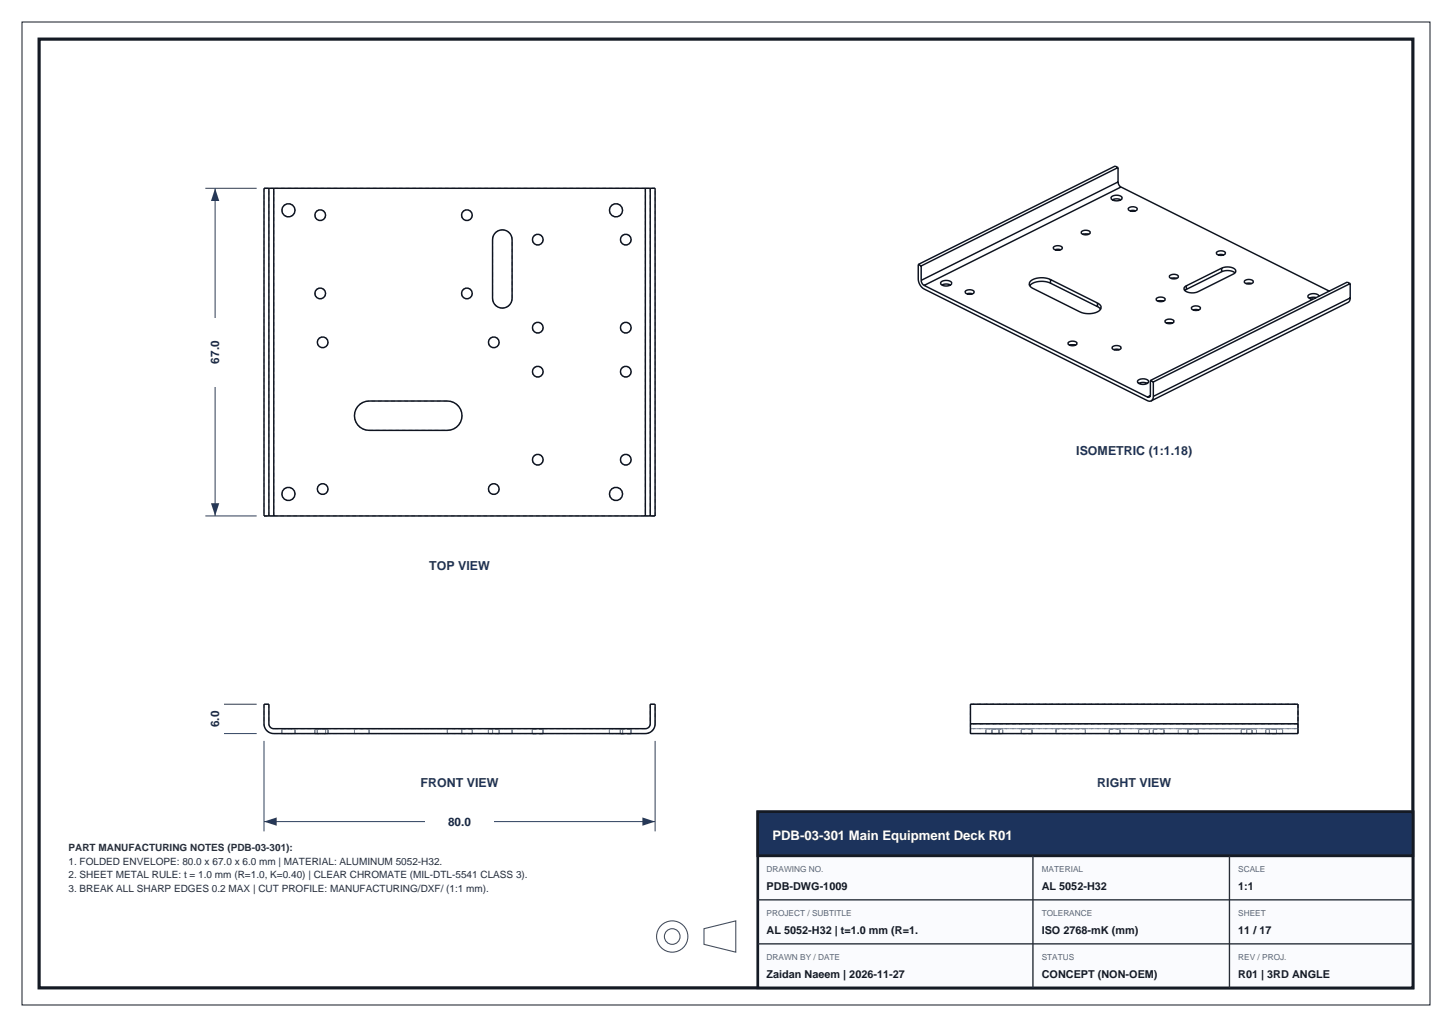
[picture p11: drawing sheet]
<svg xmlns="http://www.w3.org/2000/svg" width="297mm" height="210mm" viewBox="0 0 297 210" stroke-linecap="round" stroke-linejoin="round" font-family="sans-serif">
<path d="M8 8h281v194h-281z" fill="none" stroke="#141a24" stroke-width=".65" stroke-linecap="butt"/>
<path d="M4.5 4.5h288v201h-288z" fill="none" stroke="#141a24" stroke-width=".2"/>
<path d="M155 166h134v36h-134z" fill-rule="evenodd" fill="#fafbfe" stroke="#141a24" stroke-width=".55"/>
<path d="M155 166h134v9h-134z" fill-rule="evenodd" fill="#1c335c" stroke="#141a24" stroke-width=".55"/>
<path d="M211.3 175v27M251.5 175v27M155 193h134M155 184h134" fill="none" stroke="#262e38" stroke-width=".28"/>
<g fill="none" stroke="#404d5c" stroke-width=".22">
<path d="M144 189.9l6.5-1.6v6.4l-6.5-1.6z"/>
<circle cx="137.5" cy="191.5" r="3.2"/>
<circle cx="137.5" cy="191.5" r="1.6"/>
</g>
<g fill="none" stroke="#7a8594" stroke-width=".2" stroke-dasharray=".8 .6" stroke-linecap="butt">
<path d="M54 38.5v67M54 38.5h2M55 38.5h-1M132 38.5h2M132 38.5h-76M132 38.5v67M133 38.5v67M134 38.5h-1M57.6 43a1.35 1.35 0 0 0 1.9 1.3 1.35 1.35 0 0 0 .5-2.2 1.35 1.35 0 0 0-2.2 .3l-.2 .6M64.4 44a1.1 1.1 0 0 0 1.5 1 1.1 1.1 0 0 0 .4-1.7 1.1 1.1 0 0 0-1.8 .2l-.1 .5M64.4 60a1.1 1.1 0 0 0 1.5 1 1.1 1.1 0 0 0 .4-1.7 1.1 1.1 0 0 0-1.8 .2l-.1 .5M94.4 60a1.1 1.1 0 0 0 1.5 1 1.1 1.1 0 0 0 .4-1.7 1.1 1.1 0 0 0-1.8 .2l-.1 .5"/>
<path d="M94.4 44a1.1 1.1 0 0 0 1.5 1 1.1 1.1 0 0 0 .4-1.7 1.1 1.1 0 0 0-1.8 .2l-.1 .5M100.8 49v12M104.7 49a2 2 0 0 0-1.9-2 2 2 0 0 0-2 2M108.9 49a1.1 1.1 0 0 0 1.5 1 1.1 1.1 0 0 0 .4-1.7 1.1 1.1 0 0 0-1.8 .2l-.1 .5M124.7 43a1.35 1.35 0 0 0 1.8 1.3 1.35 1.35 0 0 0 .5-2.2 1.35 1.35 0 0 0-2.2 .3l-.1 .6M126.9 49a1.1 1.1 0 0 0 1.5 1 1.1 1.1 0 0 0 .4-1.7 1.1 1.1 0 0 0-1.8 .2l-.1 .5M64.9 70a1.1 1.1 0 0 0 1.5 1 1.1 1.1 0 0 0 .4-1.7 1.1 1.1 0 0 0-1.8 .2l-.1 .5M99.9 70a1.1 1.1 0 0 0 1.5 1 1.1 1.1 0 0 0 .4-1.7 1.1 1.1 0 0 0-1.8 .2l-.1 .5M100.8 61a2 2 0 0 0 2 2 2 2 0 0 0 1.9-2M104.7 61v-12M108.9 67a1.1 1.1 0 0 0 1.5 1 1.1 1.1 0 0 0 .4-1.7 1.1 1.1 0 0 0-1.8 .2l-.1 .5M108.9 76a1.1 1.1 0 0 0 1.5 1 1.1 1.1 0 0 0 .4-1.7 1.1 1.1 0 0 0-1.8 .2l-.1 .5"/>
<path d="M126.9 67a1.1 1.1 0 0 0 1.5 1 1.1 1.1 0 0 0 .4-1.7 1.1 1.1 0 0 0-1.8 .2l-.1 .5M126.9 76a1.1 1.1 0 0 0 1.5 1 1.1 1.1 0 0 0 .4-1.7 1.1 1.1 0 0 0-1.8 .2l-.1 .5M75.5 82a3 3 0 0 0-3 3 3 3 0 0 0 3 3M75.5 88h16M91.5 82h-16M91.5 88a3 3 0 0 0 3-3 3 3 0 0 0-3-3M108.9 94a1.1 1.1 0 0 0 1.5 1 1.1 1.1 0 0 0 .4-1.7 1.1 1.1 0 0 0-1.8 .2l-.1 .5M126.9 94a1.1 1.1 0 0 0 1.5 1 1.1 1.1 0 0 0 .4-1.7 1.1 1.1 0 0 0-1.8 .2l-.1 .5M54 105.5h1M55 105.5v-67M56 105.5h-2M56 105.5h76"/>
<path d="M56 105.5v-67M57.6 101a1.35 1.35 0 0 0 1.9 1.3 1.35 1.35 0 0 0 .5-2.2 1.35 1.35 0 0 0-2.2 .3l-.2 .6M64.9 100a1.1 1.1 0 0 0 1.5 1 1.1 1.1 0 0 0 .4-1.7 1.1 1.1 0 0 0-1.8 .2l-.1 .5M99.9 100a1.1 1.1 0 0 0 1.5 1 1.1 1.1 0 0 0 .4-1.7 1.1 1.1 0 0 0-1.8 .2l-.1 .5M124.7 101a1.35 1.35 0 0 0 1.8 1.3 1.35 1.35 0 0 0 .5-2.2 1.35 1.35 0 0 0-2.2 .3l-.1 .6M133 105.5h1M134 105.5v-67M134 105.5h-2M54 148a2 2 0 0 0 2 2M54 144v4M55 144v4M55 148l.3 .7 .7 .3"/>
<path d="M55 144h-1M57.6 150v-1M57.6 149h2.8M57.6 150h2.8M60.4 149h-2.8M60.4 150h-2.8M60.4 150v-1M64.4 150v-1M64.4 149h2.2M64.4 150h2.2M64.9 150v-1M64.9 149h2.2"/>
<path d="M64.9 150h2.2M66.6 149h-2.2M66.6 150h-2.2M66.6 150v-1M67.1 149h-2.2M67.1 150h-2.2M67.1 150v-1M72.5 149h3M72.5 150h3M72.5 150v-1M75.5 149h16M75.5 149h-3"/>
<path d="M75.5 150h-3M75.5 150h16M75.5 150v-1M91.5 150h-16M91.5 149h-16M91.5 149h3M91.5 150h3M91.5 150v-1M91.5 149v1M94.4 150v-1M94.4 149h2.2M94.4 150h2.2"/>
<path d="M94.5 149h-3M94.5 150h-3M94.5 150v-1M96.6 149h-2.2M96.6 150h-2.2M96.6 150v-1M99.9 150v-1M99.9 149h2.2M99.9 150h2.2M100.8 150v-1M100.8 149h3.9M100.8 149v1"/>
<path d="M100.8 150h3.9M102.1 149h-2.2M102.1 150h-2.2M102.1 150v-1M104.7 150v-1M104.7 150h-3.9M104.7 149h-3.9M108.9 150v-1M108.9 149h2.2M108.9 150h2.2M111.1 149h-2.2M111.1 150h-2.2"/>
<path d="M111.1 150v-1M124.7 150v-1M124.7 149h2.6M124.7 150h2.6M126.9 150v-1M126.9 149h2.2M126.9 150h2.2M127.3 149h-2.6M127.3 150h-2.6M127.3 150v-1M129.1 149h-2.2M129.1 150h-2.2"/>
<path d="M129.1 150v-1M132 150a2 2 0 0 0 2-2M132 150h-76M132 149h-76M133 144v4M133 144h1M133 148l-.3 .7-.7 .3M134 148v-4M198.5 144v4M198.5 144h67M198.5 148v1M198.5 150v-1"/>
<path d="M198.5 149h67M198.5 150h67M198.5 150v-2M198.5 148v-4M198.5 149v1M198.5 148h67M201.7 149h1.3M201.7 150h2.6M201.7 150v-1M202.9 149h1.1M202.9 150h2.2M202.9 150v-1"/>
<path d="M203 149h1.3M203 150h-1.3M204 149h1.1M204 150h-1.1M204.3 149h-2.6M204.3 150h-1.3M204.3 150v-1M205.1 149h-2.2M205.1 150h-1.1M205.1 150v-1M208.9 149h1.1M208.9 150h2.2"/>
<path d="M208.9 150v-1M210 149h1.1M210 150h-1.1M211.1 149h-2.2M211.1 150h-1.1M211.1 150v-1M216 150v-1M216 149h6M216 149v1M216 150h6M222 150v-1M222 150h-6"/>
<path d="M222 149h-6M226.9 149h1.1M226.9 150h2.2M226.9 150v-1M228 149h1.1M228 150h-1.1M229.1 149h-2.2M229.1 150h-1.1M229.1 150v-1M232.9 149h1.1M232.9 150h2.2M232.9 150v-1"/>
<path d="M234 149h1.1M234 150h-1.1M235.1 149h-2.2M235.1 150h-1.1M235.1 150v-1M235.9 149h1.1M235.9 150h2.2M235.9 150v-1M237 149h1.1M237 150h-1.1M238.1 149h-2.2M238.1 150h-1.1"/>
<path d="M238.1 150v-1M241 149h2M241 150h2M241 150v-1M242.9 149h1.1M242.9 150h2.2M242.9 150v-1M243 150h12M243 149h12M243 149h-2M243 150h-2M243 150v-1"/>
<path d="M243 149v1M244 149h1.1M244 150h-1.1M245.1 149h-2.2M245.1 150h-1.1M245.1 150v-1M253.9 149h1.1M253.9 150h2.2M253.9 150v-1M255 149h1.1M255 150h-1.1M255 149h-12"/>
<path d="M255 149h2M255 150h2M255 150h-12M255 150v-1M256.1 149h-2.2M256.1 150h-1.1M256.1 150v-1M257 149h-2M257 150h-2M257 150v-1M258.9 149h1.1M258.9 150h2.2"/>
<path d="M258.9 150v-1M259.6 149h1.4M259.6 150h2.8M259.6 150v-1M260 149h1.1M260 150h-1.1M261 149h1.4M261 150h-1.4M261.1 149h-2.2M261.1 150h-1.1M261.1 150v-1M262.4 149h-2.8"/>
<path d="M262.4 150h-1.4M262.4 150v-1M265.5 144v4M265.5 149v1M265.5 148v1M265.5 148v2M265.5 144h-67M265.5 150v-1M265.5 149h-67M265.5 148h-67"/>
</g>
<g fill="none" stroke="#0f141f" stroke-width=".3">
<path d="M55 38.5h1M55 38.5v67M55 38.5h-1v67h1M56 38.5h76M56 38.5v67M132 38.5h1M132 38.5v67M133 38.5v67M133 38.5h1v67h-1M228.7 37.2l.2 .6 .4 .4M228.7 34.3v2.9M228.7 34.3l-40.3 20.1"/>
<path d="M228.7 34.3l-.6-.3-40.3 20.1M228.7 37.2l-40.3 20.1M229.3 38.2l42.6 21.3M229.3 38.2l-40.3 20.2M101.2 47.8a2 2 0 0 1 2.2-.7 2 2 0 0 1 1.3 1.9v12a2 2 0 0 1-1.9 2 2 2 0 0 1-2-2v-12zM187.8 54.1l.1 3.3 .4 1 .6 .6 45.8 22.9 .8 .1M187.8 54.1l.6 .3M188.4 57.3l.2 .6 .4 .5M188.4 54.4v2.9M189 58.4l45.7 22.8M192.5 57.7a1.59 1.59 0 0 1 2.2 .2 1.4 1.4 0 0 1-2.3 0zM192.7 58.3a2 2 0 0 1 1.7 0"/>
<path d="M197.5 59.5a1.3 1.3 0 0 1 1.8 .2 1.11 1.11 0 0 1-1.9 0zM214.9 57.2a3.9 3.9 0 0 0-4.3 .5v.6l.5 .6 9.8 4.9a3.9 3.9 0 0 0 4.2-.6v-.7l-.6-.5M214.9 57.9a3.9 3.9 0 0 0-4.3 .5M214.9 57.9l9.6 4.8M214.9 57.2l9.6 4.8M214.9 57.2v.7M215.5 50.5a1.3 1.3 0 0 1 1.8 .2 1.11 1.11 0 0 1-1.9-.1zM215.8 51.1h1.1M221.2 47.4a1.3 1.3 0 0 1 1.8 .2 1.11 1.11 0 0 1-1.8-.1zM221.5 47.9h1.2M227.4 40.2a1.59 1.59 0 0 1 2.1 .3 1.4 1.4 0 0 1-2.3 0zM227.5 40.9l.1-.1a2 2 0 0 1 1.7 .1"/>
<path d="M230.9 42.5a1.3 1.3 0 0 1 1.7 .2 1.11 1.11 0 0 1-1.8 0zM231.1 43.1h1.2M239.3 56.4a1.3 1.3 0 0 1 1.7 .2 1.11 1.11 0 0 1-1.8-.1zM239.5 56.9h1.2M242.7 59.2l-.4 .2M242.7 58.4v.8M248.9 51.6a1.3 1.3 0 0 1 1.8 .2 1.11 1.11 0 0 1-1.9-.1zM249.2 52.1h1.1M249.9 54.8l.9-.2a1.84 1.84 0 0 1 2 .8l-.1 .4-.4 .2-7.2 3.6-.9 .3a1.84 1.84 0 0 1-2-.9l.1-.3 .4-.3M249.9 55.6l1.4-.3 .8 .2 .5 .3M249.9 55.6l-7.2 3.6M249.9 54.8l-7.2 3.6"/>
<path d="M249.9 54.8v.8M254.6 57.4a1.3 1.3 0 0 1 1.8 .2 1.11 1.11 0 0 1-1.9-.1zM254.9 58h1.1M276.2 58l-.6-.3-40.3 20.1M276.2 58v2.9M276.2 58l-40.3 20.1M197.8 60.1h1.1M218.5 70a1.3 1.3 0 0 1 1.8 .2 1.11 1.11 0 0 1-1.8 0zM218.8 70.6h1.2M224.5 62.7l.6 .5M224.5 62v.7M227.5 70.9a1.3 1.3 0 0 1 1.8 .2 1.11 1.11 0 0 1-1.8 0z"/>
<path d="M227.8 71.5h1.2M232.8 77.8a1.59 1.59 0 0 1 2.2 .2 1.4 1.4 0 0 1-2.3 0zM232.9 78.4h.1a2 2 0 0 1 1.7 0M235.3 77.8v3.1l-.2 .3h-.4M235.3 77.8l.6 .3M235.9 78.1v3M236.6 61a1.3 1.3 0 0 1 1.7 .2 1.11 1.11 0 0 1-1.8 0zM236.8 61.6h1.2M238.4 65.5a1.3 1.3 0 0 1 1.7 .2 1.11 1.11 0 0 1-1.8 0zM238.6 66.1h1.2M243.8 62.8a1.3 1.3 0 0 1 1.8 .2 1.11 1.11 0 0 1-1.9 0zM244 63.4h1.2"/>
<path d="M269.2 60.9l-.8-.1-.6 .2M269.8 60.6a1.4 1.4 0 0 0-2.3 0l.3 .4 .8 .2M276.2 60.9l-.2 .6-.3 .4-40.2 20.1M276.2 60.9l-40.3 20.2M73.6 82.7l1.2-.6 .7-.1h16a3 3 0 0 1 3 3 3 3 0 0 1-3 3h-16a3 3 0 0 1-2.8-2 3 3 0 0 1 .9-3.3zM235.3 80.9l-.6 .3M235.9 81.1l-.1 .5-.3 .4M55 105.5h1M56 105.5h76M132 105.5h1M54 144h1v4.2l.4 .6 .6 .2h76.1l.5-.2 .4-.6v-4.2h1v4a2 2 0 0 1-2 2h-76a2 2 0 0 1-2-2zM198.5 148v2h67v-2"/>
<path d="M198.5 148v-4h67v4M198.5 148h67"/>
<circle cx="59" cy="43" r="1.35"/>
<circle cx="65.5" cy="60" r="1.1"/>
<circle cx="65.5" cy="44" r="1.1"/>
<circle cx="95.5" cy="60" r="1.1"/>
<circle cx="95.5" cy="44" r="1.1"/>
<circle cx="110" cy="49" r="1.1"/>
<circle cx="126" cy="43" r="1.35"/>
<circle cx="128" cy="49" r="1.1"/>
<circle cx="66" cy="70" r="1.1"/>
<circle cx="101" cy="70" r="1.1"/>
<circle cx="110" cy="67" r="1.1"/>
<circle cx="110" cy="76" r="1.1"/>
<circle cx="128" cy="67" r="1.1"/>
<circle cx="128" cy="76" r="1.1"/>
<circle cx="66" cy="100" r="1.1"/>
<circle cx="101" cy="100" r="1.1"/>
<circle cx="110" cy="94" r="1.1"/>
<circle cx="128" cy="94" r="1.1"/>
<circle cx="59" cy="101" r="1.35"/>
<circle cx="126" cy="101" r="1.35"/>
</g>
<path d="M54 151.5v18.5M134 151.5v18.5M54 168h80" fill="none" stroke="#293d5c" stroke-width=".2"/>
<g fill="#293d5c">
<path d="M54 168l2.6-.9v1.7z"/>
<path d="M131.4 167.1l2.6 .9-2.6 .8z"/>
</g>
<path d="M87 166h14v3.8h-14z" fill-rule="evenodd" fill="#fff"/>
<path d="M42 150h10.5M42 144h10.5M44 144v6" fill="none" stroke="#293d5c" stroke-width=".2"/>
<g fill="#293d5c">
<path d="M43.2 147.4h1.7l-.9 2.6z"/>
<path d="M44 144l.9 2.6h-1.7z"/>
</g>
<path d="M42 140h3.8v14h-3.8z" fill-rule="evenodd" fill="#fff"/>
<path d="M42 38.5h10.5M44 38.5v67M42 105.5h10.5" fill="none" stroke="#293d5c" stroke-width=".2"/>
<g fill="#293d5c">
<path d="M43.2 102.9h1.7l-.9 2.6z"/>
<path d="M44 38.5l.9 2.6h-1.7z"/>
</g>
<path d="M42 65h3.8v14h-3.8z" fill-rule="evenodd" fill="#fff"/>
<text font-size="2.7" fill="#fff" x="158" y="171.8">PDB-03-301 Main Equipment Deck R01</text>
<g font-size="2.5" fill="#1c335c">
<text x="220.1" y="93">ISOMETRIC (1:1.18)</text>
<text x="87.8" y="116.5">TOP VIEW</text>
<text x="86" y="161">FRONT VIEW</text>
<text x="224.4" y="161">RIGHT VIEW</text>
</g>
<g font-size="2.4" fill="#1a2942">
<text x="44.8" y="74.3" transform="rotate(-90 44.8 74.3)">67.0</text>
<text x="44.8" y="148.7" transform="rotate(-90 44.8 148.7)">6.0</text>
<text x="91.7" y="168.8">80.0</text>
</g>
<g font-size="2.2" fill="#141a24">
<text x="156.8" y="182">PDB-DWG-1009</text>
<text x="213.1" y="182">AL 5052-H32</text>
<text x="253.3" y="182">1:1</text>
<text x="156.8" y="191">AL 5052-H32 | t=1.0 mm (R=1.</text>
<text x="213.1" y="191">ISO 2768-mK (mm)</text>
<text x="253.3" y="191">11 / 17</text>
<text x="156.8" y="200">Zaidan Naeem | 2026-11-27</text>
<text x="213.1" y="200">CONCEPT (NON-OEM)</text>
<text x="253.3" y="200">R01 | 3RD ANGLE</text>
</g>
<g font-size="2" fill="#242e3d">
<text x="14" y="174">PART MANUFACTURING NOTES (PDB-03-301):</text>
<text x="14" y="176.8">1. FOLDED ENVELOPE: 80.0 x 67.0 x 6.0 mm | MATERIAL: ALUMINUM 5052-H32.</text>
<text x="14" y="179.6">2. SHEET METAL RULE: t = 1.0 mm (R=1.0, K=0.40) | CLEAR CHROMATE (MIL-DTL-5541 CLASS 3).</text>
<text x="14" y="182.4">3. BREAK ALL SHARP EDGES 0.2 MAX | CUT PROFILE: MANUFACTURING/DXF/ (1:1 mm).</text>
</g>
<g font-size="1.7" fill="#59667a">
<text x="156.8" y="178.3">DRAWING NO.</text>
<text x="213.1" y="178.3">MATERIAL</text>
<text x="253.3" y="178.3">SCALE</text>
<text x="156.8" y="187.3">PROJECT / SUBTITLE</text>
<text x="213.1" y="187.3">TOLERANCE</text>
<text x="253.3" y="187.3">SHEET</text>
<text x="156.8" y="196.3">DRAWN BY / DATE</text>
<text x="213.1" y="196.3">STATUS</text>
<text x="253.3" y="196.3">REV / PROJ.</text>
</g>
</svg>
